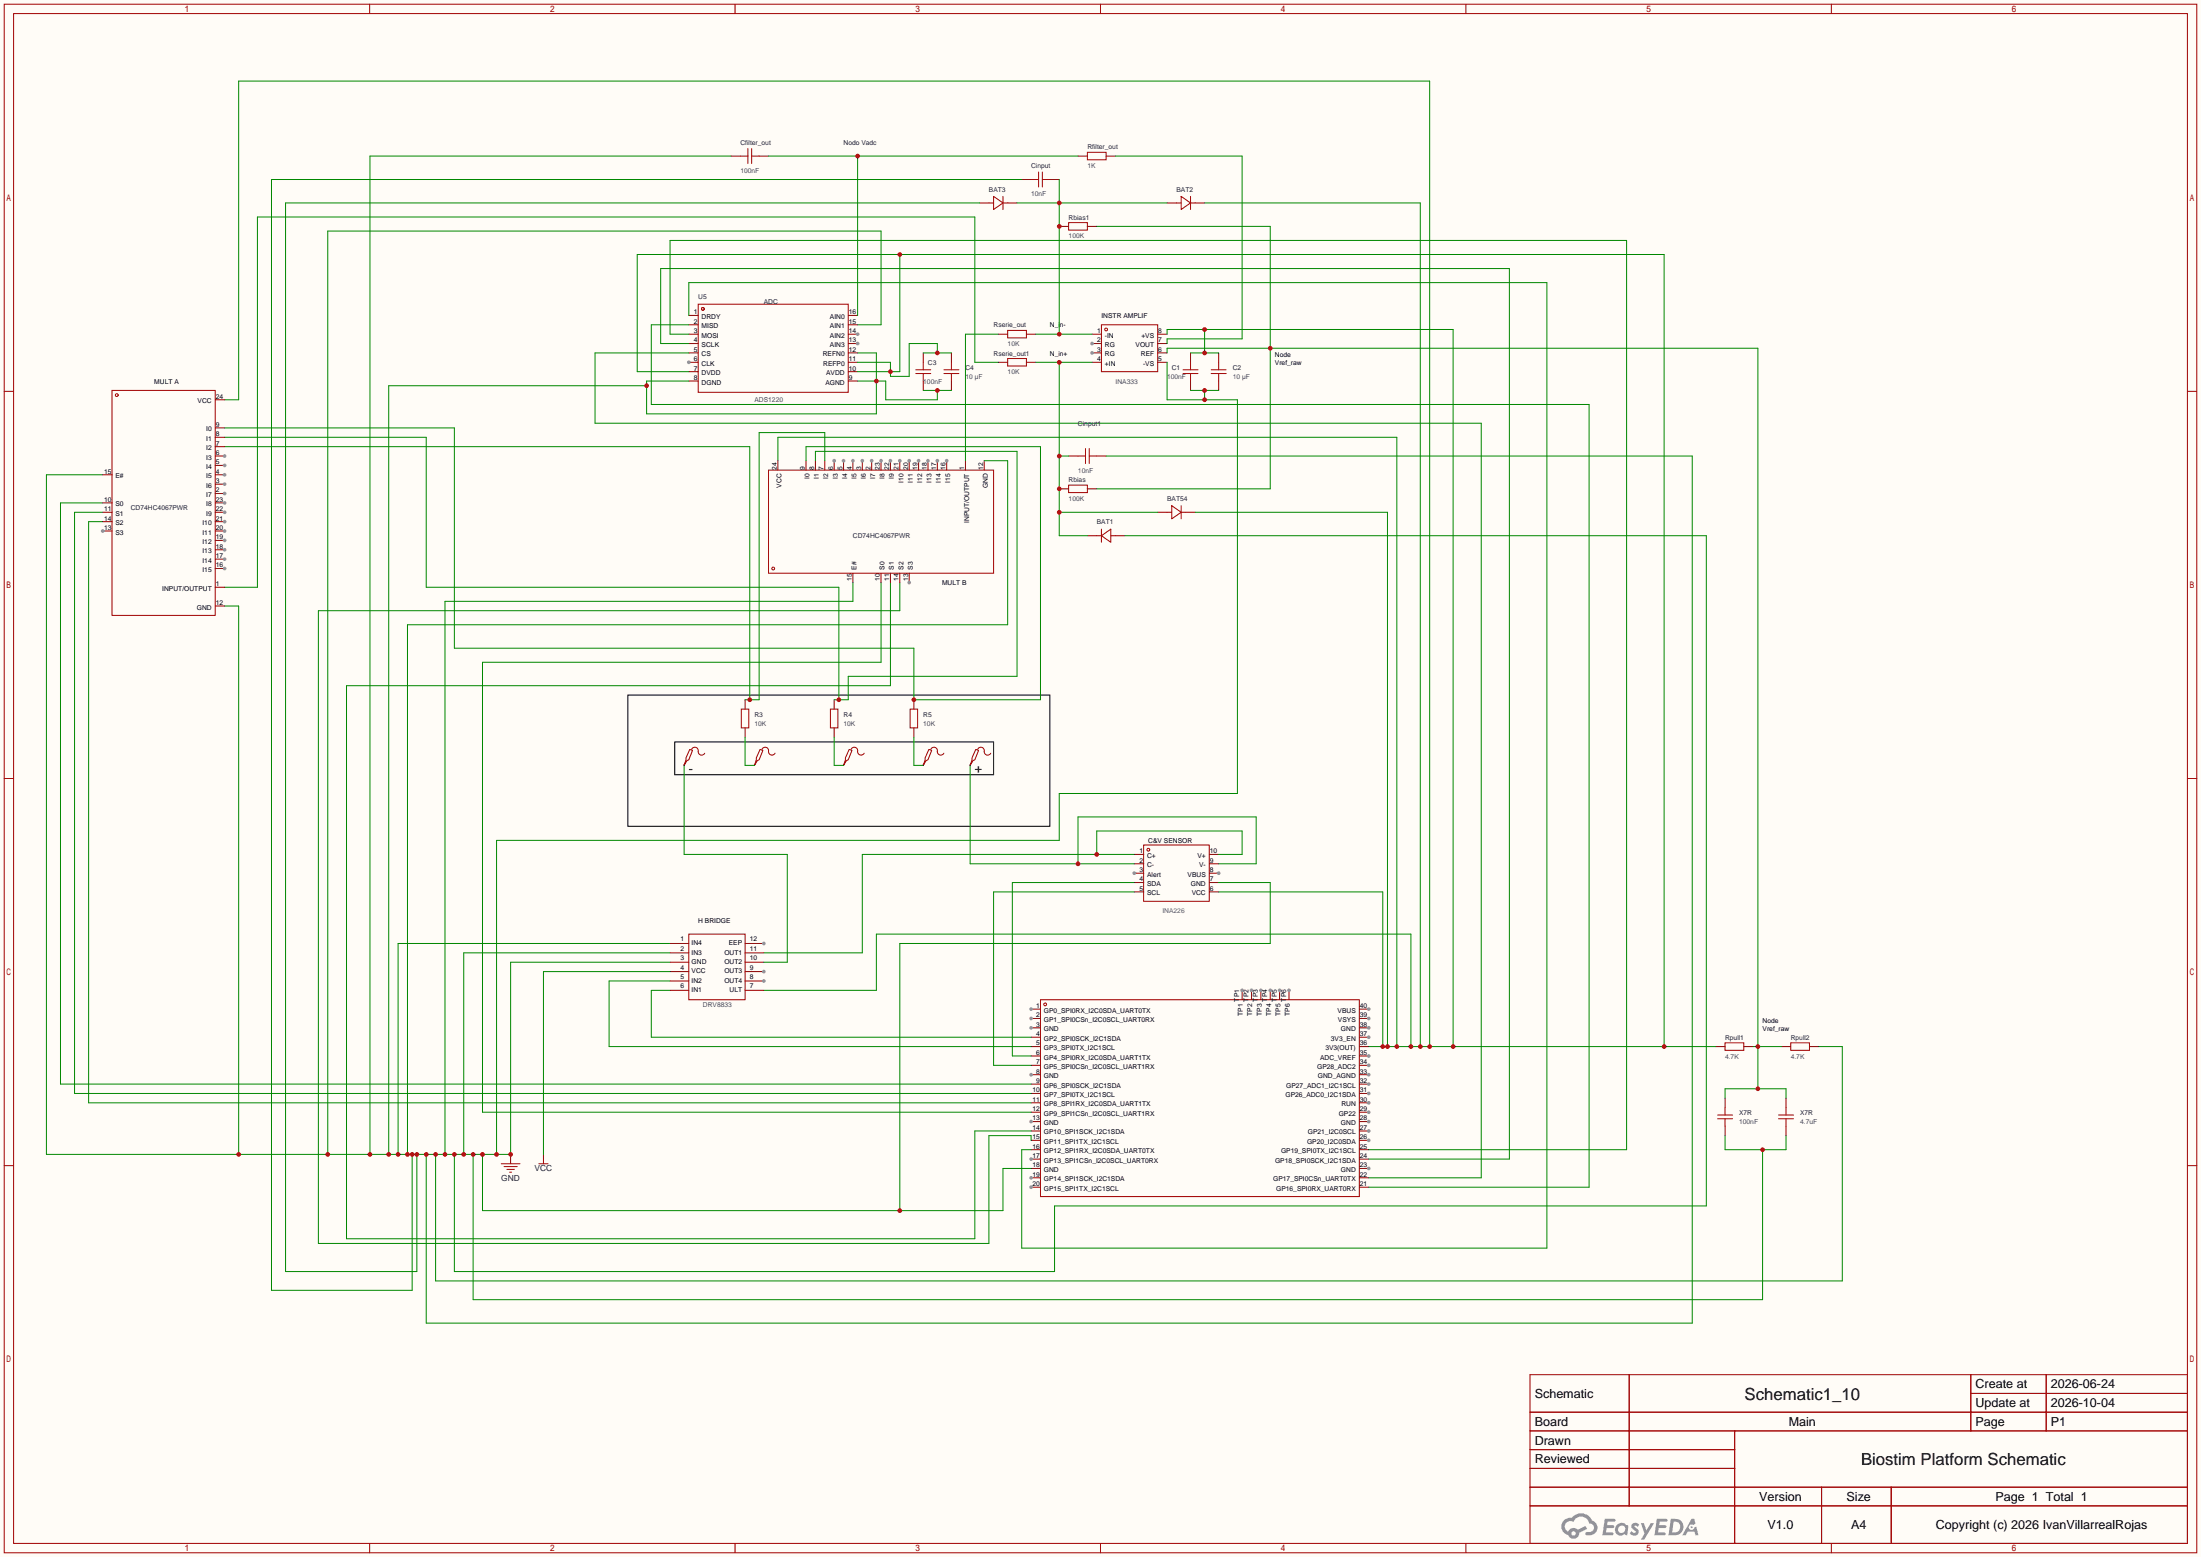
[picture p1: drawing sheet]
<svg xmlns="http://www.w3.org/2000/svg" width="596mm" height="422mm" viewBox="0 0 596 422" stroke-linecap="round" stroke-linejoin="round" font-family="sans-serif">
<path d="M0 0h596.1v421.9h-596.1z" fill="#fffcf7"/>
<g fill="none" stroke="#a10000" stroke-width=".27">
<path d="M1.1 1.1h593.9v419.7h-593.9zM3.7 3.7h588.8v414.5h-588.8zM100.1 1.1v2.6M199.1 1.1v2.6M298.1 1.1v2.6M397 1.1v2.6M496 1.1v2.6M1.1 106h2.6M592.5 106h2.5M1.1 210.9h2.6M592.5 210.9h2.5M1.1 315.8h2.6"/>
<path d="M592.5 315.8h2.5M414.4 372.5h178.1v45.7h-178.1zM441.3 372.5v35.6M533.8 372.5v15.2M533.8 377.6h58.7M554.2 372.5v15.2M414.4 382.7h178.1M414.4 387.7h178.1M414.4 392.8h55.4M414.4 397.9h55.4M469.8 387.7v30.5M100.1 418.2v2.6"/>
<path d="M199.1 418.2v2.6M298.1 418.2v2.6M397 418.2v2.6M414.4 403h178.1M414.4 408.1h178.1M493.4 403v15.2M496 418.2v2.6M512.2 403v15.2"/>
</g>
<g fill="#5487ff">
<path d="M442.1 412.9a1.3 1.3 0 0 1 1.9 .3l-.4 .6a.47 .47 0 0 0-.4-.5 .47 .47 0 0 0-.5 .3l.1 .2a1.28 1.28 0 0 1 .8 2 1.53 1.53 0 0 1-2.2-.3l.5-.6 .8 .5a.31 .31 0 0 0 .4-.3 .31 .31 0 0 0-.3-.4 1.12 1.12 0 0 1-.7-1.8z"/>
<path d="M444.4 412.7h.9l.6 2 1.2-2h.9l-2.7 4.5h-.9l1-1.6z"/>
<path d="M434.6 411.5h2.6a.4 .4 0 0 1 .4 .4 .4 .4 0 0 1-.4 .4h-1.8l-.1 1h1.6l.4 .4-.5 .4h-1.6l-.2 1.1 1.8 .1 .2 .5-.4 .2h-2.6z"/>
<path d="M448.7 411.5h2.6a.4 .4 0 0 1 .4 .4 .4 .4 0 0 1-.4 .4h-1.8l-.1 1h1.6l.4 .4-.4 .4h-1.7l-.2 1.1 1.8 .1 .2 .5-.4 .2h-2.6z"/>
<path d="M458.1 411.6h.8l.3 1.3-.6 .3a.75 .75 0 0 0-1.1 .3 .75 .75 0 0 0 .5 1.1 .75 .75 0 0 0 .9-.7l.5-.3 .6 2.4h-.8l-.3-.9h-1.8l-.5 .9h-1z"/>
<path d="M452.5 411.5l-.6 4.5h1.5a2.27 2.27 0 0 0 2.6-2.3 2.27 2.27 0 0 0-2.7-2.2zM453.3 412.3a1.5 1.5 0 0 1 1.8 1.6 1.5 1.5 0 0 1-1.9 1.3h-.3z"/>
<path d="M438 413.2a1.6 1.6 0 0 0-.4 2.3 1.6 1.6 0 0 0 2.4 .2l.7 .3 .3-2.5-.1-.2-.5-.1a1.58 1.58 0 0 0-2.4 0zM438.6 413.7a.99 .99 0 0 1 1.6 .6 .99 .99 0 0 1-1.3 1.1 .98 .98 0 0 1-.3-1.7z"/>
<path d="M423.6 411.9a2.37 2.37 0 0 0 1.1 4.1 1.54 1.54 0 0 0 1.8 .9 1.54 1.54 0 0 0 1.2-1.5l2.2-1.1-.5-.8-2 1a1.57 1.57 0 0 0-2.7 .5 1.5 1.5 0 0 1-.7-2.1 1.5 1.5 0 0 1 2.2-.5 2.27 2.27 0 0 1 2.3-1.4 2.27 2.27 0 0 1 2 1.8 1.23 1.23 0 0 1 1.2 1.6 1.23 1.23 0 0 1-1.8 .7 .47 .47 0 0 0-.5 .4 .47 .47 0 0 0 .4 .5 2.14 2.14 0 0 0 2.7-1.3 2.14 2.14 0 0 0-1.3-2.7 3.2 3.2 0 0 0-5.5-.7l-1.1 .1zM425.6 415.5a.6 .6 0 0 1 1.2 0 .6 .6 0 0 1-1.2 0z"/>
<circle cx="458.2" cy="413.8" r=".28"/>
</g>
<g fill="none" stroke="#a10000" stroke-width=".27">
<path d="M309.8 229h17.7v15.2h-17.7z"/>
<circle cx="311" cy="230.3" r=".38"/>
</g>
<path d="M307.2 231.5h2.6M307.2 234.1h2.6M307.2 236.6h2.6" fill="none" stroke="#870000" stroke-width=".27"/>
<circle cx="307.2" cy="236.6" r=".51" fill="#999"/>
<path d="M307.2 239.1h2.6M327.5 239.1h2.6M327.5 236.6h2.6M307.2 241.7h2.6M327.5 241.7h2.6" fill="none" stroke="#870000" stroke-width=".27"/>
<circle cx="330.1" cy="236.6" r=".51" fill="#999"/>
<path d="M185.3 207.1v.3M262.8 207.1v.3M327.5 234.1h2.6M327.5 231.5h2.6M279.3 273.4h2.5" fill="none" stroke="#870000" stroke-width=".27"/>
<g fill="none" stroke="#a10000" stroke-width=".27">
<path d="M186.8 203.1l.8 .2-1 2.6-.5 .2-.8 1.3 .5-2zM187.3 203.1a.93 .93 0 0 1 1.1-.6 .93 .93 0 0 1 .7 1.1 .94 .94 0 0 0 .7 1 .94 .94 0 0 0 1.1-.5M264.3 203.1l.7 .2-1 2.6-.5 .2-.7 1.3 .5-2zM264.8 203.1a.93 .93 0 0 1 1.1-.6 .93 .93 0 0 1 .7 1.1 .94 .94 0 0 0 .7 1 .94 .94 0 0 0 1.1-.5M281.8 270.9h86.4v53.3h-86.4z"/>
<circle cx="283.1" cy="272.2" r=".38"/>
</g>
<path d="M170.1 188.3h114.3v35.6h-114.3zM182.8 201h86.3v8.9h-86.3z" fill="none" stroke="#000" stroke-width=".27"/>
<circle cx="279.3" cy="273.4" r=".51" fill="#999"/>
<path d="M279.3 276h2.5" fill="none" stroke="#870000" stroke-width=".27"/>
<circle cx="279.3" cy="276" r=".51" fill="#999"/>
<path d="M279.3 278.5h2.5" fill="none" stroke="#870000" stroke-width=".27"/>
<circle cx="279.3" cy="278.5" r=".51" fill="#999"/>
<path d="M279.3 281.1h2.5M279.3 283.6h2.5M279.3 286.1h2.5M279.3 288.7h2.5M279.3 291.2h2.5" fill="none" stroke="#870000" stroke-width=".27"/>
<circle cx="279.3" cy="291.2" r=".51" fill="#999"/>
<path d="M279.3 293.8h2.5M279.3 296.3h2.5M279.3 298.8h2.5M279.3 301.4h2.5M279.3 303.9h2.5" fill="none" stroke="#870000" stroke-width=".27"/>
<circle cx="279.3" cy="303.9" r=".51" fill="#999"/>
<path d="M279.3 306.5h2.5M279.3 309h2.5M279.3 311.5h2.5M279.3 314.1h2.5" fill="none" stroke="#870000" stroke-width=".27"/>
<circle cx="279.3" cy="314.1" r=".51" fill="#999"/>
<path d="M279.3 316.6h2.5M279.3 319.2h2.5" fill="none" stroke="#870000" stroke-width=".27"/>
<circle cx="279.3" cy="319.2" r=".51" fill="#999"/>
<path d="M279.3 321.7h2.5" fill="none" stroke="#870000" stroke-width=".27"/>
<circle cx="279.3" cy="321.7" r=".51" fill="#999"/>
<path d="M368.2 319.2h2.5M368.2 316.6h2.5M368.2 321.7h2.5" fill="none" stroke="#870000" stroke-width=".27"/>
<circle cx="370.7" cy="316.6" r=".51" fill="#999"/>
<path d="M368.2 314.1h2.5M368.2 311.5h2.5M368.2 309h2.5" fill="none" stroke="#870000" stroke-width=".27"/>
<circle cx="370.7" cy="309" r=".51" fill="#999"/>
<path d="M368.2 306.5h2.5" fill="none" stroke="#870000" stroke-width=".27"/>
<circle cx="370.7" cy="306.5" r=".51" fill="#999"/>
<path d="M368.2 303.9h2.5" fill="none" stroke="#870000" stroke-width=".27"/>
<circle cx="370.7" cy="303.9" r=".51" fill="#999"/>
<path d="M368.2 301.4h2.5" fill="none" stroke="#870000" stroke-width=".27"/>
<circle cx="370.7" cy="301.4" r=".51" fill="#999"/>
<path d="M368.2 298.8h2.5" fill="none" stroke="#870000" stroke-width=".27"/>
<circle cx="370.7" cy="298.8" r=".51" fill="#999"/>
<path d="M368.2 296.3h2.5" fill="none" stroke="#870000" stroke-width=".27"/>
<circle cx="370.7" cy="296.3" r=".51" fill="#999"/>
<path d="M368.2 293.8h2.5" fill="none" stroke="#870000" stroke-width=".27"/>
<circle cx="370.7" cy="293.8" r=".51" fill="#999"/>
<path d="M368.2 291.2h2.5" fill="none" stroke="#870000" stroke-width=".27"/>
<circle cx="370.7" cy="291.2" r=".51" fill="#999"/>
<path d="M368.2 288.7h2.5" fill="none" stroke="#870000" stroke-width=".27"/>
<circle cx="370.7" cy="288.7" r=".51" fill="#999"/>
<path d="M368.2 286.1h2.5" fill="none" stroke="#870000" stroke-width=".27"/>
<circle cx="370.7" cy="286.1" r=".51" fill="#999"/>
<path d="M368.2 283.6h2.5M368.2 281.1h2.5" fill="none" stroke="#870000" stroke-width=".27"/>
<circle cx="370.7" cy="281.1" r=".51" fill="#999"/>
<path d="M368.2 278.5h2.5" fill="none" stroke="#870000" stroke-width=".27"/>
<circle cx="370.7" cy="278.5" r=".51" fill="#999"/>
<path d="M368.2 276h2.5" fill="none" stroke="#870000" stroke-width=".27"/>
<circle cx="370.7" cy="276" r=".51" fill="#999"/>
<path d="M368.2 273.4h2.5" fill="none" stroke="#870000" stroke-width=".27"/>
<circle cx="370.7" cy="273.4" r=".51" fill="#999"/>
<path d="M336.4 268.4v2.5" fill="none" stroke="#870000" stroke-width=".27"/>
<circle cx="336.4" cy="268.4" r=".51" fill="#999"/>
<path d="M339 268.4v2.5" fill="none" stroke="#870000" stroke-width=".27"/>
<circle cx="339" cy="268.4" r=".51" fill="#999"/>
<path d="M341.5 268.4v2.5" fill="none" stroke="#870000" stroke-width=".27"/>
<circle cx="341.5" cy="268.4" r=".51" fill="#999"/>
<path d="M344 268.4v2.5" fill="none" stroke="#870000" stroke-width=".27"/>
<circle cx="344" cy="268.4" r=".51" fill="#999"/>
<path d="M346.6 268.4v2.5" fill="none" stroke="#870000" stroke-width=".27"/>
<circle cx="346.6" cy="268.4" r=".51" fill="#999"/>
<path d="M349.1 268.4v2.5" fill="none" stroke="#870000" stroke-width=".27"/>
<circle cx="349.1" cy="268.4" r=".51" fill="#999"/>
<path d="M297.1 231.5v-6.3h39.3v6.3h-6.3M307.2 231.5h-73.6v26.7h-26.7M181.5 268.4h-5.1v12.7h102.9" fill="none" stroke="#008700" stroke-width=".27"/>
<circle cx="297.1" cy="231.5" r=".63" fill="#c00"/>
<path d="M307.2 239.1h-33v47h5.1M307.2 241.7h-38.1v47h10.2" fill="none" stroke="#008700" stroke-width=".27"/>
<path d="M295.8 90.6h2.5M295.8 93.1h2.5M204.3 207.1v.3M228.5 207.1v.3M250.1 207.1v.3M138.3 312.8v2.5M147.2 312.8v1.3" fill="none" stroke="#870000" stroke-width=".27"/>
<g fill="none" stroke="#a10000" stroke-width=".27">
<path d="M298.3 88h15.3v12.7h-15.3zM205.9 203.1l.7 .2-1 2.6-.5 .2-.8 1.3 .6-2zM206.4 203.1a.93 .93 0 0 1 1.1-.6 .93 .93 0 0 1 .7 1.1 .94 .94 0 0 0 .6 1 .94 .94 0 0 0 1.1-.5M230 203.1l.8 .2-1.1 2.6-.5 .2-.7 1.3 .5-2zM230.5 203.1a.93 .93 0 0 1 1.1-.6 .93 .93 0 0 1 .7 1.1 .94 .94 0 0 0 .7 1 .94 .94 0 0 0 1.1-.5M251.6 203.1l.7 .2-1 2.6-.5 .2-.7 1.3 .5-2zM252.1 203.1a.93 .93 0 0 1 1.1-.6 .93 .93 0 0 1 .7 1.1 .94 .94 0 0 0 .7 1 .94 .94 0 0 0 1.1-.5M135.8 315.3h5M136.5 316.1h3.6M137.3 316.9h2M138 317.6h.6M145.9 315.3h2.6"/>
<path d="M147.2 314.1v1.2"/>
<circle cx="299.6" cy="89.3" r=".38"/>
</g>
<circle cx="295.8" cy="93.1" r=".51" fill="#999"/>
<path d="M295.8 95.6h2.5" fill="none" stroke="#870000" stroke-width=".27"/>
<circle cx="295.8" cy="95.6" r=".51" fill="#999"/>
<path d="M186.6 98.2h2.5M186.6 95.6h2.5M186.6 93.1h2.5M186.6 90.6h2.5M186.6 85.5h2.5M186.6 88h2.5M295.8 98.2h2.5M313.6 98.2h2.5M313.6 95.6h2.5M313.6 93.1h2.5M313.6 90.6h2.5" fill="none" stroke="#870000" stroke-width=".27"/>
<g fill="none" stroke="#a10000" stroke-width=".27">
<path d="M189.1 82.4h40.6v23.9h-40.6z"/>
<circle cx="190.4" cy="83.7" r=".38"/>
</g>
<circle cx="186.6" cy="98.2" r=".51" fill="#999"/>
<path d="M229.7 98.2h2.6M229.7 95.6h2.6M229.7 93.1h2.6M186.6 100.7h2.5M186.6 103.3h2.5M229.7 100.7h2.6M229.7 103.3h2.6" fill="none" stroke="#870000" stroke-width=".27"/>
<circle cx="232.3" cy="93.1" r=".51" fill="#999"/>
<path d="M229.7 90.6h2.6" fill="none" stroke="#870000" stroke-width=".27"/>
<circle cx="232.3" cy="90.6" r=".51" fill="#999"/>
<g fill="none" stroke="#870000" stroke-width=".27">
<path d="M198 42.3h2.5M205.6 42.3h2.6M265.3 55h2.5M272.9 55h2.6M292 42.3h2.5M299.6 42.3h2.5M316.1 55h2.5M323.7 55h2.6M286.9 61.3h2.5M294.5 61.3h2.6M229.7 88h2.6M229.7 85.5h2.6"/>
<path d="M270.4 90.6h2.5M270.4 98.2h2.5M278 90.6h2.5M278 98.2h2.5M286.9 132.5h2.5M294.5 132.5h2.6M313.6 138.8h2.5M321.2 138.8h2.5M294.5 145.2h2.6M302.1 145.2h2.6M201.8 189.6v2.6M201.8 197.2v2.6"/>
<path d="M225.9 189.6v2.6M225.9 197.2v2.6M247.5 189.6v2.6M247.5 197.2v2.6"/>
</g>
<path d="M208.2 42.3h83.8M232.3 42.3v43.2M302.1 42.3h34.3v49.5h-20.3v1.3M186.6 93.1h-7.7v-20.3h229.9v241.3h-38.1M186.6 90.6h-5.1v-25.4h259.1v246.3h-69.9M186.6 95.6h-25.4v19.1h240v204.5h-30.5M270.4 98.2h-6.4v-39.4h-194.3v100.3h-8.9M27.8 138.8h-7.6v157.5h259.1M241.2 157.9v27.9h-147.3v149.9h170.1v-29.2h15.3M201.8 199.8v7.6h2.5M225.9 199.8v7.6h2.6M247.5 199.8v7.6h2.6" fill="none" stroke="#008700" stroke-width=".27"/>
<g fill="none" stroke="#a10000" stroke-width=".27">
<path d="M200.5 42.3h2.1M202.6 40.3v4M203.6 40.3v4M203.6 42.3h2M267.8 55h1.3M269.1 53.2l2.6 1.8-2.6 1.8zM271.7 55h1.2M271.7 53.2v3.6M294.5 41.3h5.1v2h-5.1zM318.6 55h1.3M319.9 53.2l2.6 1.8-2.6 1.8zM322.5 55h1.2"/>
<path d="M322.5 53.2v3.6M289.4 60.3h5.1v2.1h-5.1zM272.9 89.5h5.1v2.1h-5.1zM272.9 97.2h5.1v2h-5.1zM289.4 131.4h5.1v2.1h-5.1zM316.1 138.8h1.3M317.4 137l2.5 1.8-2.5 1.8zM319.9 138.8h1.3M319.9 137v3.6M297.1 145.2h1.2M298.3 145.2l2.6-1.8v3.5zM298.3 143.4v3.5"/>
<path d="M300.9 145.2h1.2M200.8 192.2h2v5h-2zM224.9 192.2h2v5h-2zM246.5 192.2h2v5h-2z"/>
</g>
<circle cx="232.3" cy="42.3" r=".63" fill="#c00"/>
<path d="M262.8 207.4v26.7h44.4M292 234.1v-12.7h48.2v12.7h-10.1" fill="none" stroke="#008700" stroke-width=".27"/>
<circle cx="292" cy="234.1" r=".63" fill="#c00"/>
<path d="M275.5 55h40.6M286.9 48.6v42M186.6 88h-10.2v21.6h254v212.1h-59.7M280.5 90.6h15.3M181.5 265.8h-16.5v17.8h114.3" fill="none" stroke="#008700" stroke-width=".27"/>
<g fill="none" stroke="#a10000" stroke-width=".27">
<path d="M279.3 48.6h2M281.3 46.6v4.1M282.3 46.6v4.1M282.3 48.6h2.1M250.1 98.2v2M257.7 98.2v2M322.5 98.2v2M330.1 98.2v2M248 100.2h4.1M248 101.2h4.1M250.1 101.2v2.1M255.7 100.2h4"/>
<path d="M255.7 101.2h4M257.7 101.2v2.1M320.4 100.2h4.1M320.4 101.2h4.1M322.5 101.2v2.1M328 100.2h4.1M328 101.2h4.1M330.1 101.2v2.1M467.2 282.6h5.1v2h-5.1zM485 282.6h5.1v2h-5.1zM465.2 302.1h4.1M465.2 303.1h4.1"/>
<path d="M467.2 300.1v2M467.2 303.1v2.1M481.7 302.1h4.1M481.7 303.1h4.1M483.7 300.1v2M483.7 303.1v2.1"/>
</g>
<g fill="none" stroke="#870000" stroke-width=".27">
<path d="M276.7 48.6h2.6M284.4 48.6h2.5M250.1 95.6v2.6M257.7 95.6v2.6M322.5 95.6v2.6M330.1 95.6v2.6M250.1 103.3v2.5M257.7 103.3v2.5M322.5 103.3v2.5M330.1 103.3v2.5M464.7 283.6h2.5M467.2 297.6v2.5"/>
<path d="M472.3 283.6h2.6M482.5 283.6h2.5M483.7 297.6v2.5M490.1 283.6h2.5M467.2 305.2v2.5M483.7 305.2v2.5"/>
</g>
<g fill="#c00">
<circle cx="286.9" cy="55" r=".63"/>
<circle cx="286.9" cy="61.3" r=".63"/>
<circle cx="286.9" cy="90.6" r=".63"/>
</g>
<path d="M289.4 123.6h2.6M297.1 123.6h2.5" fill="none" stroke="#870000" stroke-width=".27"/>
<path d="M292 123.6h2M294 121.5v4.1M295 121.5v4.1M295 123.6h2.1" fill="none" stroke="#a10000" stroke-width=".27"/>
<path d="M280.5 98.2h15.3M286.9 98.2v47h7.6M286.9 138.8h26.7M286.9 123.6h2.5" fill="none" stroke="#008700" stroke-width=".27"/>
<g fill="#c00">
<circle cx="286.9" cy="98.2" r=".63"/>
<circle cx="286.9" cy="123.6" r=".63"/>
<circle cx="286.9" cy="132.5" r=".63"/>
<circle cx="286.9" cy="138.8" r=".63"/>
</g>
<g fill="none" stroke="#008700" stroke-width=".27">
<path d="M326.3 55h58.4v228.6M243.7 69v31.7h-11.4M250.1 95.6h7.6M253.9 95.6v-2.5h-7.6v8.9h-5.1v-3.8h-8.9M316.1 90.6v-1.3h77.5v194.3M322.5 95.6h7.6M326.3 89.3v6.3M60.8 108.3h3.8v-86.3h322.6v261.6M186.6 100.7h-14v-31.7h278.1v214.6M210.7 124.8v-6.3h167.6v165.1M323.7 138.8h52.1v144.8M330.1 241.7h44.4v41.9"/>
<path d="M206.9 268.4h30.5v-15.3h144.7v30.5M370.7 283.6h94"/>
</g>
<g fill="#c00">
<circle cx="374.5" cy="283.6" r=".63"/>
<circle cx="375.8" cy="283.6" r=".63"/>
<circle cx="378.3" cy="283.6" r=".63"/>
<circle cx="382.1" cy="283.6" r=".63"/>
<circle cx="384.7" cy="283.6" r=".63"/>
<circle cx="387.2" cy="283.6" r=".63"/>
<circle cx="393.6" cy="283.6" r=".63"/>
<circle cx="326.3" cy="89.3" r=".63"/>
<circle cx="326.3" cy="95.6" r=".63"/>
<circle cx="450.7" cy="283.6" r=".63"/>
<circle cx="243.7" cy="69" r=".63"/>
<circle cx="241.2" cy="100.7" r=".63"/>
<circle cx="253.9" cy="95.6" r=".63"/>
</g>
<path d="M297.1 61.3h46.9v71.2h-46.9M316.1 95.6v-1.2h160v200.6M467.2 297.6v-2.6h16.5v2.6M474.9 283.6h7.6" fill="none" stroke="#008700" stroke-width=".27"/>
<g fill="#c00">
<circle cx="476.1" cy="283.6" r=".63"/>
<circle cx="476.1" cy="295" r=".63"/>
<circle cx="344" cy="94.4" r=".63"/>
</g>
<path d="M186.6 85.5v-8.9h232.4v261.6h-142.3v-26.7h2.6M27.8 136.3h-11.4v157.5h262.9M27.8 141.4h-3.8v157.4h255.3M238.6 157.9v21.6h-107.9v121.9h148.6M243.7 157.9v7.6h-157.5v171.4h181.6v-29.2h11.5v1.3" fill="none" stroke="#008700" stroke-width=".27"/>
<g fill="none" stroke="#a10000" stroke-width=".27">
<path d="M208.2 127.4h60.9v27.9h-60.9z"/>
<circle cx="209.4" cy="154.1" r=".38"/>
</g>
<path d="M231 155.3v2.6M238.6 155.3v2.6M241.2 155.3v2.6M243.7 155.3v2.6M246.3 155.3v2.6" fill="none" stroke="#870000" stroke-width=".27"/>
<circle cx="246.3" cy="157.9" r=".51" fill="#999"/>
<path d="M256.4 124.8v2.6M261.5 124.8v2.6M266.6 124.8v2.6" fill="none" stroke="#870000" stroke-width=".27"/>
<circle cx="256.4" cy="124.8" r=".51" fill="#999"/>
<path d="M253.9 124.8v2.6" fill="none" stroke="#870000" stroke-width=".27"/>
<circle cx="253.9" cy="124.8" r=".51" fill="#999"/>
<path d="M251.3 124.8v2.6" fill="none" stroke="#870000" stroke-width=".27"/>
<circle cx="251.3" cy="124.8" r=".51" fill="#999"/>
<path d="M248.8 124.8v2.6" fill="none" stroke="#870000" stroke-width=".27"/>
<circle cx="248.8" cy="124.8" r=".51" fill="#999"/>
<path d="M246.3 124.8v2.6" fill="none" stroke="#870000" stroke-width=".27"/>
<circle cx="246.3" cy="124.8" r=".51" fill="#999"/>
<path d="M243.7 124.8v2.6" fill="none" stroke="#870000" stroke-width=".27"/>
<circle cx="243.7" cy="124.8" r=".51" fill="#999"/>
<path d="M241.2 124.8v2.6" fill="none" stroke="#870000" stroke-width=".27"/>
<circle cx="241.2" cy="124.8" r=".51" fill="#999"/>
<path d="M238.6 124.8v2.6" fill="none" stroke="#870000" stroke-width=".27"/>
<circle cx="238.6" cy="124.8" r=".51" fill="#999"/>
<path d="M236.1 124.8v2.6" fill="none" stroke="#870000" stroke-width=".27"/>
<circle cx="236.1" cy="124.8" r=".51" fill="#999"/>
<path d="M233.6 124.8v2.6" fill="none" stroke="#870000" stroke-width=".27"/>
<circle cx="233.6" cy="124.8" r=".51" fill="#999"/>
<path d="M231 124.8v2.6" fill="none" stroke="#870000" stroke-width=".27"/>
<circle cx="231" cy="124.8" r=".51" fill="#999"/>
<path d="M228.5 124.8v2.6" fill="none" stroke="#870000" stroke-width=".27"/>
<circle cx="228.5" cy="124.8" r=".51" fill="#999"/>
<path d="M225.9 124.8v2.6" fill="none" stroke="#870000" stroke-width=".27"/>
<circle cx="225.9" cy="124.8" r=".51" fill="#999"/>
<path d="M210.7 124.8v2.6M218.3 124.8v2.6M220.9 124.8v2.6M223.4 124.8v2.6" fill="none" stroke="#870000" stroke-width=".27"/>
<path d="M60.8 118.5h54.6v40.6h111.8v30.5M220.9 124.8v-2.5h54.6v61h-45.8v6.3h-3.8" fill="none" stroke="#008700" stroke-width=".27"/>
<circle cx="227.2" cy="189.6" r=".63" fill="#c00"/>
<path d="M60.8 116h62.3v59.6h124.4v14h34.3v-68.6h-63.5v3.8" fill="none" stroke="#008700" stroke-width=".27"/>
<circle cx="247.5" cy="189.6" r=".63" fill="#c00"/>
<path d="M270.4 90.6h-8.9v34.2M60.8 121h142.3v68.6M223.4 124.8v-7.6h-17.8v72.4h-3.8" fill="none" stroke="#008700" stroke-width=".27"/>
<circle cx="203.1" cy="189.6" r=".63" fill="#c00"/>
<g fill="none" stroke="#008700" stroke-width=".27">
<path d="M198 42.3h-97.8v270.5M265.3 55h-188v289.6h35.6v-31.8M276.7 48.6h-203.2v301h38.1v-36.8M232.3 95.6h5.1v16.5h-62.3v-8.8h11.5M232.3 88h6.3v-25.4h-149.8v250.2M316.1 98.2v10.1h19.1v106.7h-48.3v12.7h-152.4v85.1M175.1 104.5h-69.8v208.3M232.3 103.3h7.6v5h14v-2.5M250.1 105.8h7.6M322.5 105.8h7.6M326.3 105.8v2.5M27.8 128.7h-15.2v184.1h125.7v-52.1h43.2"/>
<path d="M266.6 124.8h6.3v44.5h-162.5v143.5M299.6 123.6h158.7v234.9h-342.9v-45.7M231 157.9v5h-110.5v149.9M304.7 145.2h157.5v181.6h-176.6v17.8h-162.5v-31.8M60.8 164.2h3.8v148.6M330.1 239.1h13.9v16.6h-100.3v72.3M181.5 258.2h-55.9v54.6M181.5 255.7h-73.7v57.1M492.6 283.6h6.4v63.5h-381v-34.3M130.7 312.8v15.2h141v-11.4h7.6M467.2 307.7v3.8h16.5v-3.8M477.4 311.5v40.7h-349.3v-39.4"/>
</g>
<g fill="#c00">
<circle cx="110.4" cy="312.8" r=".63"/>
<circle cx="111.6" cy="312.8" r=".63"/>
<circle cx="112.9" cy="312.8" r=".63"/>
<circle cx="115.4" cy="312.8" r=".63"/>
<circle cx="118" cy="312.8" r=".63"/>
<circle cx="120.5" cy="312.8" r=".63"/>
<circle cx="123.1" cy="312.8" r=".63"/>
<circle cx="125.6" cy="312.8" r=".63"/>
<circle cx="128.1" cy="312.8" r=".63"/>
<circle cx="477.4" cy="311.5" r=".63"/>
<circle cx="130.7" cy="312.8" r=".63"/>
<circle cx="134.5" cy="312.8" r=".63"/>
<circle cx="138.3" cy="312.8" r=".63"/>
<circle cx="326.3" cy="108.3" r=".63"/>
<circle cx="326.3" cy="105.8" r=".63"/>
<circle cx="243.7" cy="328" r=".63"/>
<circle cx="107.8" cy="312.8" r=".63"/>
<circle cx="105.3" cy="312.8" r=".63"/>
<circle cx="175.1" cy="104.5" r=".63"/>
<circle cx="237.4" cy="103.3" r=".63"/>
<circle cx="253.9" cy="105.8" r=".63"/>
<circle cx="100.2" cy="312.8" r=".63"/>
<circle cx="88.8" cy="312.8" r=".63"/>
<circle cx="64.6" cy="312.8" r=".63"/>
</g>
<g fill="none" stroke="#a10000" stroke-width=".27">
<path d="M30.4 105.8h27.9v61h-27.9z"/>
<circle cx="31.6" cy="107.1" r=".38"/>
</g>
<path d="M27.8 128.7h2.6M27.8 136.3h2.6M27.8 138.8h2.6M27.8 141.4h2.6M27.8 143.9h2.6" fill="none" stroke="#870000" stroke-width=".27"/>
<circle cx="27.8" cy="143.9" r=".51" fill="#999"/>
<path d="M58.3 159.1h2.5M58.3 154.1h2.5M58.3 164.2h2.5" fill="none" stroke="#870000" stroke-width=".27"/>
<circle cx="60.8" cy="154.1" r=".51" fill="#999"/>
<path d="M58.3 151.5h2.5" fill="none" stroke="#870000" stroke-width=".27"/>
<circle cx="60.8" cy="151.5" r=".51" fill="#999"/>
<path d="M58.3 149h2.5" fill="none" stroke="#870000" stroke-width=".27"/>
<circle cx="60.8" cy="149" r=".51" fill="#999"/>
<path d="M58.3 146.4h2.5" fill="none" stroke="#870000" stroke-width=".27"/>
<circle cx="60.8" cy="146.4" r=".51" fill="#999"/>
<path d="M58.3 143.9h2.5" fill="none" stroke="#870000" stroke-width=".27"/>
<circle cx="60.8" cy="143.9" r=".51" fill="#999"/>
<path d="M58.3 141.4h2.5" fill="none" stroke="#870000" stroke-width=".27"/>
<circle cx="60.8" cy="141.4" r=".51" fill="#999"/>
<path d="M58.3 138.8h2.5" fill="none" stroke="#870000" stroke-width=".27"/>
<circle cx="60.8" cy="138.8" r=".51" fill="#999"/>
<path d="M58.3 136.3h2.5" fill="none" stroke="#870000" stroke-width=".27"/>
<circle cx="60.8" cy="136.3" r=".51" fill="#999"/>
<path d="M58.3 133.7h2.5" fill="none" stroke="#870000" stroke-width=".27"/>
<circle cx="60.8" cy="133.7" r=".51" fill="#999"/>
<path d="M58.3 131.2h2.5" fill="none" stroke="#870000" stroke-width=".27"/>
<circle cx="60.8" cy="131.2" r=".51" fill="#999"/>
<path d="M58.3 128.7h2.5" fill="none" stroke="#870000" stroke-width=".27"/>
<circle cx="60.8" cy="128.7" r=".51" fill="#999"/>
<path d="M58.3 126.1h2.5" fill="none" stroke="#870000" stroke-width=".27"/>
<circle cx="60.8" cy="126.1" r=".51" fill="#999"/>
<path d="M58.3 123.6h2.5" fill="none" stroke="#870000" stroke-width=".27"/>
<circle cx="60.8" cy="123.6" r=".51" fill="#999"/>
<path d="M58.3 118.5h2.5M58.3 116h2.5M58.3 108.3h2.5M58.3 121h2.5M181.5 255.7h5.1M181.5 258.2h5.1M181.5 260.7h5.1M181.5 263.3h5.1M181.5 265.8h5.1M181.5 268.4h5.1M201.8 265.8h5.1M201.8 268.4h5.1" fill="none" stroke="#870000" stroke-width=".27"/>
<circle cx="206.9" cy="265.8" r=".51" fill="#999"/>
<path d="M201.8 263.3h5.1" fill="none" stroke="#870000" stroke-width=".27"/>
<circle cx="206.9" cy="263.3" r=".51" fill="#999"/>
<path d="M201.8 258.2h5.1M201.8 255.7h5.1M201.8 260.7h5.1" fill="none" stroke="#870000" stroke-width=".27"/>
<circle cx="206.9" cy="255.7" r=".51" fill="#999"/>
<path d="M186.6 253.1h15.2v17.8h-15.2z" fill="none" stroke="#a10000" stroke-width=".27"/>
<path d="M185.3 207.4v24.1h27.9v29.2h-6.3M181.5 263.3h-34.3v49.5" fill="none" stroke="#008700" stroke-width=".27"/>
<g font-size="4.5">
<text x="472.5" y="379.3">Schematic1_10</text>
<text x="504.1" y="397.1">Biostim Platform Schematic</text>
</g>
<g font-size="3.4">
<text x="186.6" y="209.4">-</text>
<text x="264" y="209.4">+</text>
<text x="535.1" y="376.2">Create at</text>
<text x="555.5" y="376.2">2026-06-24</text>
<text x="415.7" y="378.7">Schematic</text>
<text x="535.1" y="381.3">Update at</text>
<text x="555.5" y="381.3">2026-10-04</text>
<text x="415.7" y="386.3">Board</text>
<text x="484.5" y="386.3">Main</text>
<text x="535.1" y="386.3">Page</text>
<text x="555.5" y="386.3">P1</text>
<text x="415.7" y="391.4">Drawn</text>
<text x="415.7" y="396.5">Reviewed</text>
<text x="476.5" y="406.7">Version</text>
<text x="500.1" y="406.7">Size</text>
<text x="540.5" y="406.7">Page 1 Total 1</text>
<text x="478.7" y="414.3">V1.0</text>
<text x="501.4" y="414.3">A4</text>
<text x="524.3" y="414.3">Copyright (c) 2026 IvanVillarrealRojas</text>
</g>
<g font-size="2.3" fill="#000080">
<text x="144.8" y="317.3">VCC</text>
<text x="135.8" y="319.9">GND</text>
</g>
<g font-size="1.8" fill="#000080">
<text x="200.5" y="39.2">Cfilter_out</text>
<text x="294.5" y="40.5">Rfilter_out</text>
<text x="279.3" y="45.6">Cinput</text>
<text x="267.8" y="51.9">BAT3</text>
<text x="318.6" y="51.9">BAT2</text>
<text x="289.4" y="59.5">Rbias1</text>
<text x="189.1" y="81.1">U5</text>
<text x="269.1" y="88.7">Rserie_out</text>
<text x="251.3" y="98.9">C3</text>
<text x="261.5" y="100.2">C4</text>
<text x="269.1" y="96.4">Rserie_out1</text>
<text x="317.4" y="100.2">C1</text>
<text x="333.9" y="100.2">C2</text>
<text x="292" y="115.4">Cinput1</text>
<text x="289.4" y="130.6">Rbias</text>
<text x="316.1" y="135.7">BAT54</text>
<text x="35.4" y="138.3">CD74HC4067PWR</text>
<text x="297.1" y="142.1">BAT1</text>
<text x="231" y="145.9">CD74HC4067PWR</text>
<text x="204.3" y="194.1">R3</text>
<text x="228.5" y="194.1">R4</text>
<text x="250.1" y="194.1">R5</text>
<text x="467.2" y="281.8">Rpull1</text>
<text x="485" y="281.8">Rpull2</text>
<text x="471" y="302.1">X7R</text>
<text x="487.6" y="302.1">X7R</text>
</g>
<g font-size="1.8" fill="#006">
<text x="228.5" y="39.2">Nodo Vadc</text>
<text x="206.9" y="82.4">ADC</text>
</g>
<g font-size="1.8" fill="#00f">
<text x="200.5" y="46.8">100nF</text>
<text x="294.5" y="45.6">1K</text>
<text x="279.3" y="53.2">10nF</text>
<text x="289.4" y="64.6">100K</text>
<text x="272.9" y="93.8">10K</text>
<text x="272.9" y="101.4">10K</text>
<text x="250.1" y="104">100nF</text>
<text x="261.5" y="102.7">10 µF</text>
<text x="302.1" y="104">INA333</text>
<text x="316.1" y="102.7">100nF</text>
<text x="333.9" y="102.7">10 µF</text>
<text x="204.3" y="109.1">ADS1220</text>
<text x="292" y="128.1">10nF</text>
<text x="289.4" y="135.7">100K</text>
<text x="204.3" y="196.7">10K</text>
<text x="228.5" y="196.7">10K</text>
<text x="250.1" y="196.7">10K</text>
<text x="190.4" y="272.9">DRV8833</text>
<text x="467.2" y="286.9">4.7K</text>
<text x="485" y="286.9">4.7K</text>
<text x="471" y="304.6">100nF</text>
<text x="487.6" y="304.6">4.7uF</text>
</g>
<g font-size="1.8">
<text x="188" y="85.2">1</text>
<text x="188" y="87.7">2</text>
<text x="190" y="86.4">DRDY</text>
<text x="190" y="89">MISD</text>
<text x="224.8" y="89">AIN1</text>
<text x="224.8" y="86.4">AIN0</text>
<text x="229.9" y="87.7">15</text>
<text x="229.9" y="85.2">16</text>
<text x="284.4" y="88.7">N_in-</text>
<text x="298.3" y="86.2">INSTR AMPLIF</text>
<text x="188" y="90.2">3</text>
<text x="188" y="92.8">4</text>
<text x="188" y="95.3">5</text>
<text x="190" y="91.5">MOSI</text>
<text x="190" y="94.1">SCLK</text>
<text x="224.8" y="94.1">AIN3</text>
<text x="224.8" y="91.5">AIN2</text>
<text x="229.9" y="95.3">12</text>
<text x="229.9" y="92.8">13</text>
<text x="229.9" y="90.2">14</text>
<text x="297.2" y="90.2">1</text>
<text x="297.2" y="92.8">2</text>
<text x="297.2" y="95.3">3</text>
<text x="299.3" y="91.5">-IN</text>
<text x="299.3" y="94.1">RG</text>
<text x="307.6" y="94.1">VOUT</text>
<text x="309.1" y="91.5">+VS</text>
<text x="313.7" y="95.3">6</text>
<text x="313.7" y="92.8">7</text>
<text x="313.7" y="90.2">8</text>
<text x="188" y="97.9">6</text>
<text x="188" y="100.4">7</text>
<text x="190" y="96.6">CS</text>
<text x="190" y="99.1">CLK</text>
<text x="190" y="101.7">DVDD</text>
<text x="222.9" y="96.6">REFN0</text>
<text x="223" y="99.1">REFP0</text>
<text x="223.8" y="101.7">AVDD</text>
<text x="229.9" y="100.4">10</text>
<text x="229.9" y="97.9">11</text>
<text x="284.4" y="96.4">N_in+</text>
<text x="297.2" y="97.9">4</text>
<text x="299.3" y="96.6">RG</text>
<text x="299.3" y="99.1">+IN</text>
<text x="309" y="96.6">REF</text>
<text x="309.6" y="99.1">-VS</text>
<text x="313.7" y="97.9">5</text>
<text x="345.3" y="96.9">Node</text>
<text x="345.3" y="98.9">Vref_raw</text>
<text x="41.8" y="104">MULT A</text>
<text x="188" y="102.9">8</text>
<text x="190" y="104.2">DGND</text>
<text x="223.6" y="104.2">AGND</text>
<text x="229.9" y="102.9">9</text>
<text x="53.5" y="109.3">VCC</text>
<text x="58.4" y="108">24</text>
<text x="55.8" y="119.5">I1</text>
<text x="55.8" y="116.9">I0</text>
<text x="58.4" y="118.2">8</text>
<text x="58.4" y="115.6">9</text>
<text x="55.8" y="124.5">I3</text>
<text x="55.8" y="122">I2</text>
<text x="58.4" y="125.8">5</text>
<text x="58.4" y="123.3">6</text>
<text x="58.4" y="120.7">7</text>
<text x="28.2" y="128.3">15</text>
<text x="31.3" y="129.6">E#</text>
<text x="55.8" y="129.6">I5</text>
<text x="55.8" y="127.1">I4</text>
<text x="58.4" y="130.9">3</text>
<text x="58.4" y="128.3">4</text>
<text x="210.4" y="127.3" transform="rotate(-90 210.4 127.3)">24</text>
<text x="218" y="127.3" transform="rotate(-90 218 127.3)">9</text>
<text x="219.3" y="129.8" transform="rotate(-90 219.3 129.8)">I0</text>
<text x="220.5" y="127.3" transform="rotate(-90 220.5 127.3)">8</text>
<text x="221.8" y="129.8" transform="rotate(-90 221.8 129.8)">I1</text>
<text x="223.1" y="127.3" transform="rotate(-90 223.1 127.3)">7</text>
<text x="224.4" y="129.8" transform="rotate(-90 224.4 129.8)">I2</text>
<text x="225.6" y="127.3" transform="rotate(-90 225.6 127.3)">6</text>
<text x="226.9" y="129.8" transform="rotate(-90 226.9 129.8)">I3</text>
<text x="228.2" y="127.3" transform="rotate(-90 228.2 127.3)">5</text>
<text x="229.4" y="129.8" transform="rotate(-90 229.4 129.8)">I4</text>
<text x="230.7" y="127.3" transform="rotate(-90 230.7 127.3)">4</text>
<text x="232" y="129.8" transform="rotate(-90 232 129.8)">I5</text>
<text x="233.2" y="127.3" transform="rotate(-90 233.2 127.3)">3</text>
<text x="234.5" y="129.8" transform="rotate(-90 234.5 129.8)">I6</text>
<text x="235.8" y="127.3" transform="rotate(-90 235.8 127.3)">2</text>
<text x="237.1" y="129.8" transform="rotate(-90 237.1 129.8)">I7</text>
<text x="238.3" y="127.3" transform="rotate(-90 238.3 127.3)">23</text>
<text x="239.6" y="129.8" transform="rotate(-90 239.6 129.8)">I8</text>
<text x="240.9" y="127.3" transform="rotate(-90 240.9 127.3)">22</text>
<text x="242.1" y="129.8" transform="rotate(-90 242.1 129.8)">I9</text>
<text x="243.4" y="127.3" transform="rotate(-90 243.4 127.3)">21</text>
<text x="244.7" y="130.8" transform="rotate(-90 244.7 130.8)">I10</text>
<text x="245.9" y="127.3" transform="rotate(-90 245.9 127.3)">20</text>
<text x="247.2" y="130.8" transform="rotate(-90 247.2 130.8)">I11</text>
<text x="248.5" y="127.3" transform="rotate(-90 248.5 127.3)">19</text>
<text x="249.8" y="130.8" transform="rotate(-90 249.8 130.8)">I12</text>
<text x="251" y="127.3" transform="rotate(-90 251 127.3)">18</text>
<text x="252.3" y="130.8" transform="rotate(-90 252.3 130.8)">I13</text>
<text x="253.6" y="127.3" transform="rotate(-90 253.6 127.3)">17</text>
<text x="254.8" y="130.8" transform="rotate(-90 254.8 130.8)">I14</text>
<text x="256.1" y="127.3" transform="rotate(-90 256.1 127.3)">16</text>
<text x="257.4" y="130.8" transform="rotate(-90 257.4 130.8)">I15</text>
<text x="261.2" y="127.3" transform="rotate(-90 261.2 127.3)">1</text>
<text x="266.3" y="127.3" transform="rotate(-90 266.3 127.3)">12</text>
<text x="28.2" y="136">10</text>
<text x="31.3" y="137.2">S0</text>
<text x="55.8" y="137.2">I8</text>
<text x="55.8" y="134.7">I7</text>
<text x="55.8" y="132.2">I6</text>
<text x="58.4" y="136">23</text>
<text x="58.4" y="133.4">2</text>
<text x="211.7" y="132.2" transform="rotate(-90 211.7 132.2)">VCC</text>
<text x="267.5" y="132.4" transform="rotate(-90 267.5 132.4)">GND</text>
<text x="28.2" y="138.5">11</text>
<text x="28.2" y="141">14</text>
<text x="28.2" y="143.6">13</text>
<text x="31.3" y="139.8">S1</text>
<text x="31.3" y="142.3">S2</text>
<text x="54.8" y="142.3">I10</text>
<text x="55.8" y="139.8">I9</text>
<text x="58.4" y="143.6">20</text>
<text x="58.4" y="141">21</text>
<text x="58.4" y="138.5">22</text>
<text x="262.5" y="141.7" transform="rotate(-90 262.5 141.7)">INPUT/OUTPUT</text>
<text x="31.3" y="144.9">S3</text>
<text x="54.8" y="149.9">I13</text>
<text x="54.8" y="147.4">I12</text>
<text x="54.8" y="144.9">I11</text>
<text x="58.4" y="148.7">18</text>
<text x="58.4" y="146.1">19</text>
<text x="54.8" y="155">I15</text>
<text x="54.8" y="152.5">I14</text>
<text x="58.4" y="153.7">16</text>
<text x="58.4" y="151.2">17</text>
<text x="232" y="154.4" transform="rotate(-90 232 154.4)">E#</text>
<text x="239.6" y="154.4" transform="rotate(-90 239.6 154.4)">S0</text>
<text x="242.1" y="154.4" transform="rotate(-90 242.1 154.4)">S1</text>
<text x="244.7" y="154.4" transform="rotate(-90 244.7 154.4)">S2</text>
<text x="247.2" y="154.4" transform="rotate(-90 247.2 154.4)">S3</text>
<text x="43.9" y="160.1">INPUT/OUTPUT</text>
<text x="58.4" y="158.8">1</text>
<text x="230.7" y="157.5" transform="rotate(-90 230.7 157.5)">15</text>
<text x="238.3" y="157.5" transform="rotate(-90 238.3 157.5)">10</text>
<text x="240.9" y="157.5" transform="rotate(-90 240.9 157.5)">11</text>
<text x="243.4" y="157.5" transform="rotate(-90 243.4 157.5)">14</text>
<text x="245.9" y="157.5" transform="rotate(-90 245.9 157.5)">13</text>
<text x="255.1" y="158.6">MULT B</text>
<text x="53.3" y="165.2">GND</text>
<text x="58.4" y="163.9">12</text>
<text x="308.6" y="231.2">1</text>
<text x="308.6" y="233.8">2</text>
<text x="310.7" y="232.5">C+</text>
<text x="311" y="228.4">C&amp;V SENSOR</text>
<text x="324.3" y="232.5">V+</text>
<text x="327.7" y="233.8">9</text>
<text x="327.7" y="231.2">10</text>
<text x="308.6" y="236.3">3</text>
<text x="308.6" y="238.8">4</text>
<text x="310.7" y="235">C-</text>
<text x="310.7" y="237.6">Alert</text>
<text x="321.7" y="237.6">VBUS</text>
<text x="324.8" y="235">V-</text>
<text x="327.7" y="238.8">7</text>
<text x="327.7" y="236.3">8</text>
<text x="308.6" y="241.4">5</text>
<text x="310.7" y="240.1">SDA</text>
<text x="310.7" y="242.6">SCL</text>
<text x="322.6" y="240.1">GND</text>
<text x="322.8" y="242.6">VCC</text>
<text x="327.7" y="241.4">6</text>
<text x="189.1" y="250">H BRIDGE</text>
<text x="184.3" y="255.1">1</text>
<text x="184.3" y="257.6">2</text>
<text x="187.3" y="256.1">IN4</text>
<text x="197.4" y="256.1">EEP</text>
<text x="203.1" y="257.6">11</text>
<text x="203.1" y="255.1">12</text>
<text x="184.3" y="260.2">3</text>
<text x="184.3" y="262.7">4</text>
<text x="187.3" y="258.7">IN3</text>
<text x="187.3" y="261.2">GND</text>
<text x="187.3" y="263.7">VCC</text>
<text x="196.2" y="263.7">OUT3</text>
<text x="196.2" y="261.2">OUT2</text>
<text x="196.2" y="258.7">OUT1</text>
<text x="203.1" y="262.7">9</text>
<text x="203.1" y="260.2">10</text>
<text x="184.3" y="265.3">5</text>
<text x="184.3" y="267.8">6</text>
<text x="187.3" y="266.3">IN2</text>
<text x="187.3" y="268.8">IN1</text>
<text x="196.2" y="266.3">OUT4</text>
<text x="197.6" y="268.8">ULT</text>
<text x="203.1" y="267.8">7</text>
<text x="203.1" y="265.3">8</text>
<text x="280.7" y="273.1">1</text>
<text x="280.7" y="275.7">2</text>
<text x="282.8" y="274.4">GP0_SPI0RX_I2C0SDA_UART0TX</text>
<text x="335.6" y="271.4" transform="rotate(-90 335.6 271.4)">TP1</text>
<text x="336.6" y="275.2" transform="rotate(-90 336.6 275.2)">TP1</text>
<text x="338.2" y="271.4" transform="rotate(-90 338.2 271.4)">TP2</text>
<text x="339.2" y="275.2" transform="rotate(-90 339.2 275.2)">TP2</text>
<text x="340.7" y="271.4" transform="rotate(-90 340.7 271.4)">TP3</text>
<text x="341.7" y="275.2" transform="rotate(-90 341.7 275.2)">TP3</text>
<text x="343.2" y="271.4" transform="rotate(-90 343.2 271.4)">TP4</text>
<text x="344.3" y="275.2" transform="rotate(-90 344.3 275.2)">TP4</text>
<text x="345.8" y="271.4" transform="rotate(-90 345.8 271.4)">TP5</text>
<text x="346.8" y="275.2" transform="rotate(-90 346.8 275.2)">TP5</text>
<text x="348.3" y="271.4" transform="rotate(-90 348.3 271.4)">TP6</text>
<text x="349.3" y="275.2" transform="rotate(-90 349.3 275.2)">TP6</text>
<text x="362.3" y="274.4">VBUS</text>
<text x="368.3" y="275.7">39</text>
<text x="368.3" y="273.1">40</text>
<text x="280.7" y="278.2">3</text>
<text x="280.7" y="280.7">4</text>
<text x="282.8" y="276.9">GP1_SPI0CSn_I2C0SCL_UART0RX</text>
<text x="282.8" y="279.5">GND</text>
<text x="362.4" y="276.9">VSYS</text>
<text x="363.2" y="279.5">GND</text>
<text x="368.3" y="280.7">37</text>
<text x="368.3" y="278.2">38</text>
<text x="477.4" y="277.2">Node</text>
<text x="477.4" y="279.2">Vref_raw</text>
<text x="280.7" y="283.3">5</text>
<text x="280.7" y="285.8">6</text>
<text x="282.8" y="282">GP2_SPI0SCK_I2C1SDA</text>
<text x="282.8" y="284.6">GP3_SPI0TX_I2C1SCL</text>
<text x="282.8" y="287.1">GP4_SPI0RX_I2C0SDA_UART1TX</text>
<text x="357.6" y="287.1">ADC_VREF</text>
<text x="359" y="284.6">3V3(OUT)</text>
<text x="360.5" y="282">3V3_EN</text>
<text x="368.3" y="285.8">35</text>
<text x="368.3" y="283.3">36</text>
<text x="280.7" y="288.4">7</text>
<text x="280.7" y="290.9">8</text>
<text x="280.7" y="293.4">9</text>
<text x="282.8" y="289.6">GP5_SPI0CSn_I2C0SCL_UART1RX</text>
<text x="282.8" y="292.2">GND</text>
<text x="356.7" y="289.6">GP28_ADC2</text>
<text x="357" y="292.2">GND_AGND</text>
<text x="368.3" y="293.4">32</text>
<text x="368.3" y="290.9">33</text>
<text x="368.3" y="288.4">34</text>
<text x="279.7" y="296">10</text>
<text x="279.7" y="298.5">11</text>
<text x="282.8" y="294.7">GP6_SPI0SCK_I2C1SDA</text>
<text x="282.8" y="297.3">GP7_SPI0TX_I2C1SCL</text>
<text x="282.8" y="299.8">GP8_SPI1RX_I2C0SDA_UART1TX</text>
<text x="348.2" y="297.3">GP26_ADC0_I2C1SDA</text>
<text x="348.4" y="294.7">GP27_ADC1_I2C1SCL</text>
<text x="363.3" y="299.8">RUN</text>
<text x="368.3" y="298.5">30</text>
<text x="368.3" y="296">31</text>
<text x="279.7" y="301.1">12</text>
<text x="279.7" y="303.6">13</text>
<text x="282.8" y="302.3">GP9_SPI1CSn_I2C0SCL_UART1RX</text>
<text x="282.8" y="304.9">GND</text>
<text x="362.6" y="302.3">GP22</text>
<text x="363.2" y="304.9">GND</text>
<text x="368.3" y="303.6">28</text>
<text x="368.3" y="301.1">29</text>
<text x="279.7" y="306.1">14</text>
<text x="279.7" y="308.7">15</text>
<text x="279.7" y="311.2">16</text>
<text x="282.8" y="307.4">GP10_SPI1SCK_I2C1SDA</text>
<text x="282.8" y="310">GP11_SPI1TX_I2C1SCL</text>
<text x="354" y="310">GP20_I2C0SDA</text>
<text x="354.2" y="307.4">GP21_I2C0SCL</text>
<text x="368.3" y="311.2">25</text>
<text x="368.3" y="308.7">26</text>
<text x="368.3" y="306.1">27</text>
<text x="279.7" y="313.8">17</text>
<text x="279.7" y="316.3">18</text>
<text x="282.8" y="312.5">GP12_SPI1RX_I2C0SDA_UART0TX</text>
<text x="282.8" y="315">GP13_SPI1CSn_I2C0SCL_UART0RX</text>
<text x="282.8" y="317.6">GND</text>
<text x="345.4" y="315">GP18_SPI0SCK_I2C1SDA</text>
<text x="347" y="312.5">GP19_SPI0TX_I2C1SCL</text>
<text x="363.2" y="317.6">GND</text>
<text x="368.3" y="316.3">23</text>
<text x="368.3" y="313.8">24</text>
<text x="279.7" y="318.8">19</text>
<text x="279.7" y="321.4">20</text>
<text x="282.8" y="320.1">GP14_SPI1SCK_I2C1SDA</text>
<text x="282.8" y="322.7">GP15_SPI1TX_I2C1SCL</text>
<text x="344.8" y="320.1">GP17_SPI0CSn_UART0TX</text>
<text x="345.7" y="322.7">GP16_SPI0RX_UART0RX</text>
<text x="368.3" y="321.4">21</text>
<text x="368.3" y="318.8">22</text>
</g>
<text font-size="1.8" fill="#03f" x="314.8" y="247.5">INA226</text>
</svg>
